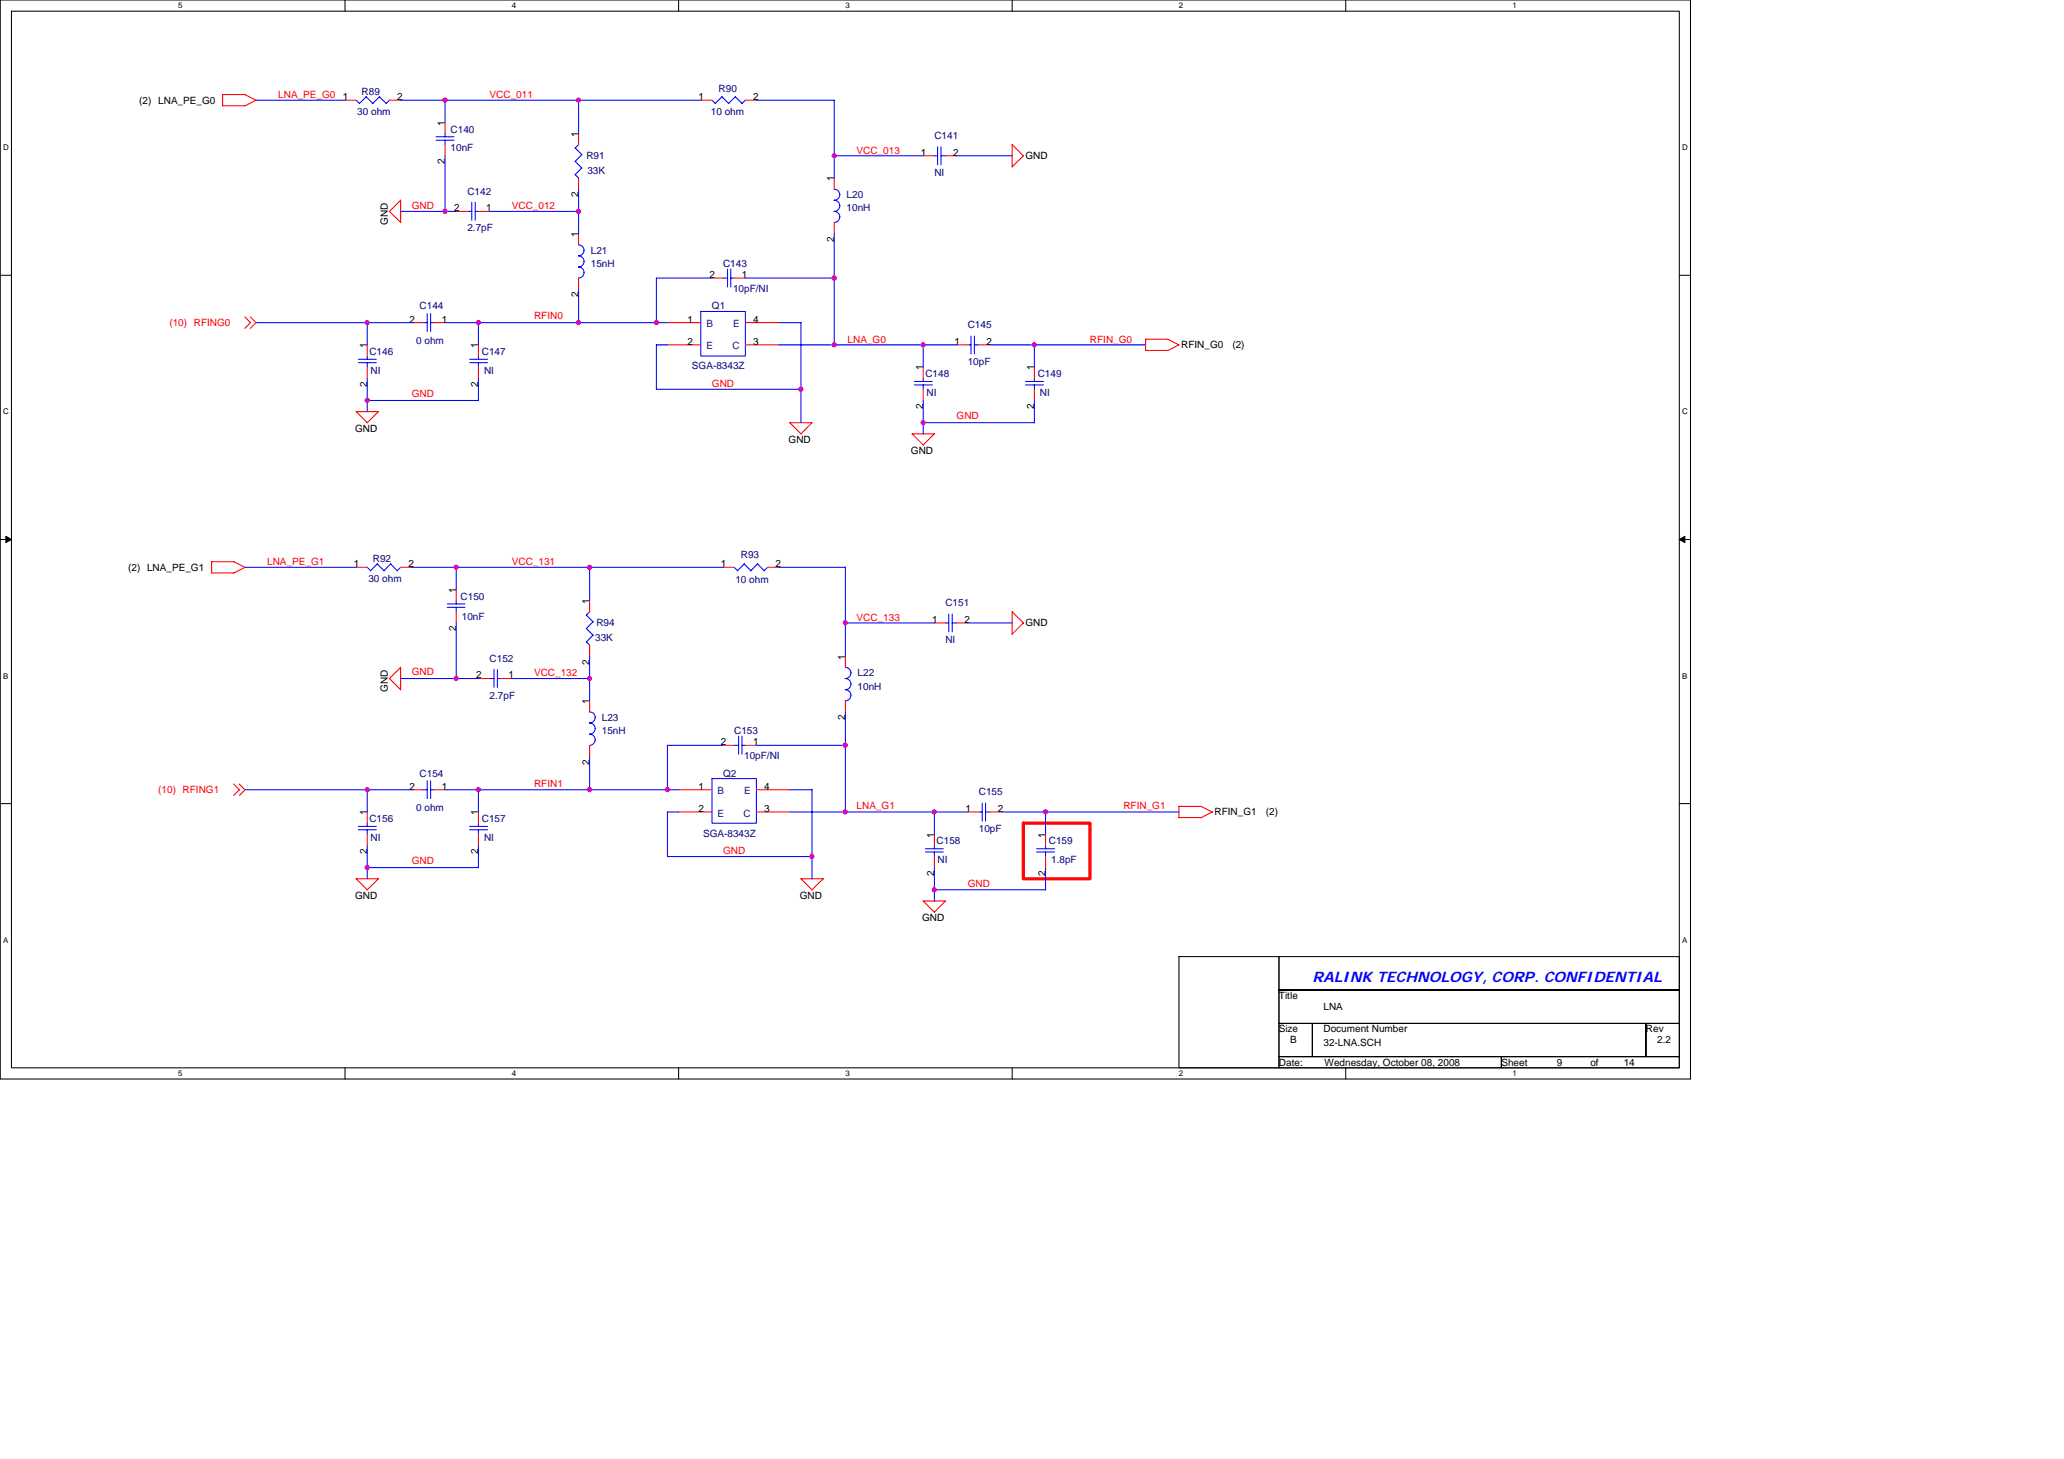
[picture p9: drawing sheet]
<svg xmlns="http://www.w3.org/2000/svg" width="297mm" height="210mm" viewBox="0 0 297 210" stroke-linecap="round" stroke-linejoin="round" font-family="sans-serif">
<path d="M0 0h243.3v155.2h-243.3zM1.6 1.6h240.1v152h-240.1z" fill="none" stroke="#000" stroke-width=".15"/>
<g fill="#fff">
<path d="M25.7 .2h.6v1.2h-.6z"/>
<path d="M25.7 153.8h.6v1.3h-.6z"/>
</g>
<path d="M49.7 0v1.6M49.7 153.6v1.6" fill="none" stroke="#000" stroke-width=".15"/>
<g fill="#fff">
<path d="M73.7 .2h.6v1.2h-.6z"/>
<path d="M73.7 153.8h.6v1.3h-.6z"/>
</g>
<path d="M97.7 0v1.6M97.7 153.6v1.6" fill="none" stroke="#000" stroke-width=".15"/>
<g fill="#fff">
<path d="M121.7 .2h.6v1.2h-.6z"/>
<path d="M121.7 153.8h.6v1.3h-.6z"/>
</g>
<path d="M145.7 0v1.6M145.7 153.6v1.6" fill="none" stroke="#000" stroke-width=".15"/>
<g fill="#fff">
<path d="M169.7 .2h.6v1.2h-.6z"/>
<path d="M169.7 153.8h.6v1.3h-.6z"/>
</g>
<path d="M193.7 0v1.6M193.7 153.6v1.6" fill="none" stroke="#000" stroke-width=".15"/>
<g fill="#fff">
<path d="M217.7 .2h.6v1.2h-.6z"/>
<path d="M217.7 153.8h.6v1.3h-.6z"/>
<path d="M.4 20.6h.8v1.3h-.8z"/>
<path d="M242.1 20.6h.8v1.3h-.8z"/>
<path d="M.4 58.6h.8v1.3h-.8z"/>
<path d="M242.1 58.6h.8v1.3h-.8z"/>
</g>
<path d="M0 39.6h1.6M241.7 39.6h1.6" fill="none" stroke="#000" stroke-width=".15"/>
<g fill="#fff">
<path d="M.4 96.6h.8v1.3h-.8z"/>
<path d="M242.1 96.6h.7v1.3h-.7z"/>
</g>
<path d="M0 77.6h1.6M241.7 77.6h1.6" fill="none" stroke="#000" stroke-width=".15"/>
<path d="M.8 77.2l.8 .4-.8 .5zM241.7 77.6l.8-.4v.9z" fill="#000" stroke="#000" stroke-width=".14"/>
<g fill="#fff">
<path d="M.4 134.6h.8v1.3h-.8z"/>
<path d="M242.1 134.6h.7v1.3h-.7z"/>
</g>
<path d="M0 115.6h1.6M241.7 115.6h1.6M169.7 137.6h14.4v16h-14.4zM184.1 137.6h57.6v4.8h-57.6zM184.1 142.4h57.6v4.8h-57.6zM184.1 147.2h4.8v4.8h-4.8zM184.1 152h32v1.6h-32zM188.9 147.2h48v4.8h-48zM216.1 152h25.6v1.6h-25.6zM236.9 147.2h4.8v4.8h-4.8z" fill="none" stroke="#000" stroke-width=".15"/>
<path d="M147.3 118.4h9.6v8h-9.6z" fill="none" stroke="#f00" stroke-width=".47"/>
<g fill="none" stroke="#f00" stroke-width=".15">
<path d="M32 15.2h3.3M35.3 13.6l1.6 .8M35.3 13.6h-3.3v1.6M36.8 14.4l-1.6 .8M49.7 14.4h1.6M56 14.4h1.7M64 17.6v1.6M83.3 19.2v1.6M100.9 14.4h1.6M107.3 14.4h1.6M56 30.4l1.7 1.6M57.7 28.8v3.2"/>
<path d="M57.7 28.8l-1.7 1.6M64 20.8v1.6M65.7 30.4h1.6M68.9 30.4h1.6M83.3 25.6v1.6M83.3 33.6v1.6M120.1 25.6v1.6M120.1 32v1.6M132.9 22.4h1.6M136.1 22.4h1.6M147.3 22.4l-1.7 1.6M147.3 22.4l-1.6-1.6v3.2"/>
<path d="M35.2 45.6l.8 .8-.8 .8M36 45.6l.8 .8-.8 .8M51.2 59.2l1.6 1.6M51.3 59.2h3.2l-1.7 1.6M52.8 49.6v1.6M52.8 52.8v1.6M59.3 46.4h1.6M62.5 46.4h1.5M68.9 49.6v1.6M68.9 52.8v1.6M83.3 40v1.6M96.1 49.6h4.8"/>
<path d="M96.1 46.4h4.8M102.5 40h1.6M105.7 40h1.6M107.3 49.6h4.8M107.3 46.4h4.8M132.9 52.8v1.6M132.9 56v1.6M137.7 49.6h1.6M140.9 49.6h1.6M148.9 52.8v1.6M148.9 56v1.6M164.9 48.8h3.2"/>
<path d="M164.9 48.8l-.1 1.6h3.3M168.1 48.8l1.6 .8M169.7 49.6l-1.7 .8M116.9 60.8h-3.3l1.7 1.6M116.9 60.8l-1.6 1.6M131.3 62.4l1.6 1.6M131.3 62.4h3.2M134.5 62.4l-1.7 1.6M33.7 80.8l1.6 .8M33.7 80.8h-3.2l-.1 1.6h3.2l1.7-.8M51.3 81.6h1.5M56 97.6l1.7 1.7"/>
<path d="M57.7 96v3.2M57.7 96l-1.7 1.6M57.7 81.6h1.6M65.7 84.8v1.6M65.7 88v1.6M68.9 97.6h1.6M72 97.6h1.7M84.9 86.4v1.6M84.9 92.8v1.6M104.1 81.6h1.6M110.5 81.6h1.6M121.7 94.4v1.6"/>
<path d="M134.5 89.6h1.6M137.7 89.6h1.6M147.3 89.6l-1.7 1.6M147.3 89.6l-1.6-1.6v3.2M33.6 112.8l.9 .8-.9 .8M34.4 112.8l.9 .8-.9 .8M52.8 116.8v1.6M59.3 113.6h1.6M62.5 113.6h1.5M68.9 116.8v1.6M84.9 100.8v1.6M84.9 107.2v1.6"/>
<path d="M97.7 113.6h4.8M97.7 116.8h4.8M104.1 107.2h1.6M107.3 107.2h1.6M108.9 113.6h4.8M108.9 116.8h4.8M121.7 100.8v1.6M139.3 116.8h1.6M142.5 116.8h1.6M169.6 117.6h3.3M169.7 116h3.2l1.6 .8M169.7 116v1.6"/>
<path d="M174.5 116.8l-1.7 .8M51.2 126.4l1.6 1.6M51.3 126.4h3.2l-1.7 1.6M52.8 120v1.6M68.9 120v1.6M115.2 126.4h3.3M115.3 126.4l1.6 1.6M118.5 126.4l-1.6 1.6M132.8 129.6l1.6 1.7 1.7-1.7h-3.2M134.5 120v1.6M134.5 123.2v1.6M150.5 120v1.6"/>
<path d="M150.5 123.2v1.6"/>
</g>
<g fill="none" stroke="#00f" stroke-width=".15">
<path d="M36.8 14.4h12.9M51.3 14.4l.4 .5 1-1 1 1M56.1 14.4l-.5 .5-1-1-.9 1M57.7 14.4h43.2M62.8 19.7h2.5M64 14.4v3.2M64 19.2v.5M83.3 14.4v4.8M103.9 13.9l1 1M103.9 13.9l-.9 1-.5-.5M105.8 13.9l1 1M105.9 13.9l-1 1"/>
<path d="M107.3 14.4l-.5 .5M108.9 14.4h11.2v11.2M57.7 30.4h8M62.8 20.2h2.5M64 20.2v.6M64 22.4v8M67.2 30.4h.7M67.9 29.1v2.6M68.4 29.1v2.6M68.4 30.4h.5M70.5 30.4h12.8M82.8 21.3l1 1"/>
<path d="M82.8 23.2l1 1M82.8 25.1l.5 .5M83.2 35.2a.79 .79 0 0 1 .9 .8 .79 .79 0 0 1-.9 .8 .8 .8 0 0 1 .8 .8 .8 .8 0 0 1-.8 .8 .79 .79 0 0 1 .8 .8 .79 .79 0 0 1-.8 .8M83.3 20.8l-.5 .5M83.3 27.2v6.4M83.7 22.2l-.9 1M83.7 24.2l-.9 .9M104.7 38.7v2.6M105.2 38.7v2.6M120 27.2a.79 .79 0 0 1 .9 .8 .79 .79 0 0 1-.9 .8 .8 .8 0 0 1 .9 .8 .8 .8 0 0 1-.9 .8 .79 .79 0 0 1 .9 .8 .79 .79 0 0 1-.9 .8M120.1 22.4h12.8M120.1 33.6v16"/>
<path d="M134.4 22.4h.5M134.9 21.1v2.6M135.4 22.4h.7M135.4 21.1v2.6M137.7 22.4h8M36.8 46.4h22.5M51.6 51.7h2.6M51.6 52.2h2.6M52.8 46.4v3.2M52.8 51.2v.5M52.8 52.2v.6M52.8 54.4v4.8"/>
<path d="M52.8 57.6h16.1M60.8 46.4h.7M61.5 45.1v2.6M62 45.1v2.6M62 46.4h.5M64 46.4h32.1M67.6 51.7h2.6M67.6 52.2h2.6M68.9 46.4v3.2M68.9 51.2v.5M68.9 52.2v.6M68.9 54.4v3.2"/>
<path d="M83.3 41.6v4.8M96.1 49.6h-1.6v6.4h20.8M100.9 44.8h6.4v6.4h-6.4zM102.5 40h-8v6.4M104 40h.7M105.2 40h.5M107.3 40h12.8M112.1 49.6h25.6M112.1 46.4h3.2v14.4M131.6 54.9h2.6M131.6 55.4h2.6M132.9 49.6v3.2"/>
<path d="M132.9 54.4v.5M132.9 55.4v.6M132.9 57.6v4.8M139.3 49.6h.4M139.7 48.3v2.6M140.2 49.6h.7M140.2 48.3v2.6M142.5 49.6h22.4M147.6 54.9h2.6M147.6 55.4h2.6M148.9 49.6v3.2M148.9 54.4v.5"/>
<path d="M148.9 55.4v.6M148.9 57.6v3.2M132.9 60.8h16M35.3 81.6h16M52.8 81.6l.6 .5M54.3 81.1l1 1M54.3 81.1l-1 1M56.2 81.1l1 1M56.2 81.1l-.9 1M57.7 97.6h11.2M57.7 81.6l-.5 .5M59.3 81.6h44.8"/>
<path d="M64.4 86.9h2.5M64.4 87.4h2.5M65.7 81.6v3.2M65.7 86.4v.5M65.7 87.4v.6M65.7 89.6v8M70.4 97.6h.7M71.1 96.3v2.6M71.6 96.3v2.6M71.6 97.6h.5M73.7 97.6h11.2M84.4 88.5l1 1"/>
<path d="M84.4 90.4l1 1M84.4 92.4l.5 .4M84.9 88l-.5 .5M84.9 81.6v4.8M84.9 94.4v6.4M85.3 89.5l-.9 .9M85.3 91.4l-.9 1M105.7 81.6l.5 .5M107.1 81.1l1 1M107.1 81.1l-1 1M109 81.1l1 1M109 81.1l-.9 1"/>
<path d="M110.5 81.6l-.5 .5M112.1 81.6h9.6v12.8M121.6 96a.8 .8 0 0 1 .9 .8 .8 .8 0 0 1-.9 .8 .8 .8 0 0 1 .9 .8 .8 .8 0 0 1-.9 .8 .79 .79 0 0 1 .9 .8 .79 .79 0 0 1-.9 .8M121.7 89.6h12.8M136 89.6h.5M136.5 88.3v2.6M137 89.6h.7M137 88.3v2.6M139.3 89.6h6.4M35.3 113.6h24M51.6 118.9h2.6M51.6 119.4h2.6"/>
<path d="M52.8 113.6v3.2M52.8 118.4v.5M52.8 119.4v.6M60.8 113.6h.7M61.5 112.3v2.6M62 112.3v2.6M62 113.6h.5M64 113.6h33.7M67.6 118.9h2.6M67.6 119.4h2.6M68.9 113.6v3.2M68.9 118.4v.5"/>
<path d="M68.9 119.4v.6M84.8 102.4a.79 .79 0 0 1 .9 .8 .79 .79 0 0 1-.9 .8 .8 .8 0 0 1 .9 .8 .8 .8 0 0 1-.9 .8 .8 .8 0 0 1 .9 .8 .8 .8 0 0 1-.9 .8M84.9 108.8v4.8M97.7 116.8h-1.6v6.5M102.5 112h6.4v6.4h-6.4zM104.1 107.2h-8v6.4M105.6 107.2h.7M106.3 105.9v2.6M106.8 105.9v2.6M106.8 107.2h.5M108.9 107.2h12.8M113.7 113.6h3.2"/>
<path d="M113.7 116.8h25.6M116.9 113.6v12.8M121.7 102.4v14.4M134.5 116.8v3.2M140.8 116.8h.5M141.3 115.5v2.6M141.8 116.8h.7M141.8 115.5v2.6M144.1 116.8h25.6M150.5 116.8v3.2M52.8 121.6v4.8M52.8 124.8h16.1"/>
<path d="M68.9 121.6v3.2M96.1 123.2h20.8M133.2 122.1h2.6M133.2 122.6h2.6M134.5 121.6v.5M134.5 122.6v.7M134.5 124.8v4.8M134.5 128h16M149.2 122.1h2.6M149.2 122.6h2.6M150.5 121.6v.5M150.5 122.6v.7"/>
<path d="M150.5 124.8v3.2"/>
</g>
<g fill="#f0f" stroke="#f0f" stroke-width=".15">
<circle cx="120.1" cy="49.6" r=".31"/>
<circle cx="96.1" cy="113.6" r=".31"/>
<circle cx="64.1" cy="14.4" r=".31"/>
<circle cx="83.2" cy="30.4" r=".31"/>
<circle cx="121.6" cy="89.6" r=".31"/>
<circle cx="148.8" cy="49.6" r=".31"/>
<circle cx="120.1" cy="40" r=".32"/>
<circle cx="83.2" cy="14.4" r=".31"/>
<circle cx="65.6" cy="81.6" r=".31"/>
<circle cx="84.8" cy="97.6" r=".31"/>
<circle cx="150.5" cy="116.8" r=".31"/>
<circle cx="65.6" cy="97.6" r=".31"/>
<circle cx="64.1" cy="30.4" r=".31"/>
<circle cx="120.1" cy="22.4" r=".31"/>
<circle cx="84.8" cy="81.6" r=".31"/>
<circle cx="94.5" cy="46.4" r=".31"/>
<circle cx="115.2" cy="56" r=".32"/>
<circle cx="121.6" cy="116.8" r=".31"/>
<circle cx="121.6" cy="107.2" r=".32"/>
<circle cx="116.8" cy="123.2" r=".32"/>
<circle cx="52.8" cy="57.6" r=".31"/>
<circle cx="52.8" cy="46.4" r=".31"/>
<circle cx="52.8" cy="113.6" r=".31"/>
<circle cx="52.8" cy="124.8" r=".31"/>
<circle cx="134.5" cy="116.8" r=".31"/>
<circle cx="68.8" cy="46.4" r=".31"/>
<circle cx="83.2" cy="46.4" r=".31"/>
<circle cx="68.8" cy="113.6" r=".31"/>
<circle cx="84.8" cy="113.6" r=".31"/>
<circle cx="134.4" cy="128" r=".32"/>
<circle cx="132.8" cy="60.8" r=".31"/>
<circle cx="132.8" cy="49.6" r=".31"/>
</g>
<text font-size="2.1" fill="#00f" x="188.9" y="141.3">RALINK TECHNOLOGY, CORP. CONFIDENTIAL</text>
<g font-size="1.4">
<text x="20" y="14.9">(2) LNA_PE_G0</text>
<text x="49.3" y="14.4">1</text>
<text x="57.2" y="14.4">2</text>
<text x="100.5" y="14.4">1</text>
<text x="108.4" y="14.4">2</text>
<text x="64" y="23.6" transform="rotate(-90 64 23.6)">2</text>
<text x="64" y="18.1" transform="rotate(-90 64 18.1)">1</text>
<text x="83.2" y="19.7" transform="rotate(-90 83.2 19.7)">1</text>
<text x="132.5" y="22.4">1</text>
<text x="137.2" y="22.4">2</text>
<text x="147.6" y="22.9">GND</text>
<text x="83.2" y="28.4" transform="rotate(-90 83.2 28.4)">2</text>
<text x="120" y="26.1" transform="rotate(-90 120 26.1)">1</text>
<text x="55.8" y="32.3" transform="rotate(-90 55.8 32.3)">GND</text>
<text x="65.3" y="30.4">2</text>
<text x="70" y="30.4">1</text>
<text x="83.2" y="34.1" transform="rotate(-90 83.2 34.1)">1</text>
<text x="120" y="34.8" transform="rotate(-90 120 34.8)">2</text>
<text x="102.1" y="40">2</text>
<text x="106.8" y="40">1</text>
<text x="58.9" y="46.4">2</text>
<text x="63.6" y="46.4">1</text>
<text x="83.2" y="42.8" transform="rotate(-90 83.2 42.8)">2</text>
<text x="98.9" y="46.4">1</text>
<text x="108.4" y="46.4">4</text>
<text x="52.8" y="50.1" transform="rotate(-90 52.8 50.1)">1</text>
<text x="68.8" y="50.1" transform="rotate(-90 68.8 50.1)">1</text>
<text x="98.9" y="49.6">2</text>
<text x="108.4" y="49.6">3</text>
<text x="132.8" y="53.3" transform="rotate(-90 132.8 53.3)">1</text>
<text x="137.3" y="49.6">1</text>
<text x="142" y="49.6">2</text>
<text x="148.8" y="53.3" transform="rotate(-90 148.8 53.3)">1</text>
<text x="170" y="50.1">RFIN_G0</text>
<text x="177.4" y="50.1">(2)</text>
<text x="52.8" y="55.6" transform="rotate(-90 52.8 55.6)">2</text>
<text x="68.8" y="55.6" transform="rotate(-90 68.8 55.6)">2</text>
<text x="132.8" y="58.8" transform="rotate(-90 132.8 58.8)">2</text>
<text x="148.8" y="58.8" transform="rotate(-90 148.8 58.8)">2</text>
<text x="51.1" y="62.1">GND</text>
<text x="113.5" y="63.7">GND</text>
<text x="131.1" y="65.3">GND</text>
<text x="18.5" y="82.1">(2) LNA_PE_G1</text>
<text x="50.9" y="81.6">1</text>
<text x="58.8" y="81.6">2</text>
<text x="103.7" y="81.6">1</text>
<text x="111.6" y="81.6">2</text>
<text x="65.6" y="85.3" transform="rotate(-90 65.6 85.3)">1</text>
<text x="84.8" y="86.9" transform="rotate(-90 84.8 86.9)">1</text>
<text x="134.1" y="89.6">1</text>
<text x="138.8" y="89.6">2</text>
<text x="65.6" y="90.8" transform="rotate(-90 65.6 90.8)">2</text>
<text x="84.8" y="95.6" transform="rotate(-90 84.8 95.6)">2</text>
<text x="121.6" y="94.9" transform="rotate(-90 121.6 94.9)">1</text>
<text x="147.6" y="90.1">GND</text>
<text x="55.8" y="99.5" transform="rotate(-90 55.8 99.5)">GND</text>
<text x="68.5" y="97.6">2</text>
<text x="73.2" y="97.6">1</text>
<text x="84.8" y="101.3" transform="rotate(-90 84.8 101.3)">1</text>
<text x="103.7" y="107.2">2</text>
<text x="108.4" y="107.2">1</text>
<text x="121.6" y="103.6" transform="rotate(-90 121.6 103.6)">2</text>
<text x="58.9" y="113.6">2</text>
<text x="63.6" y="113.6">1</text>
<text x="84.8" y="110" transform="rotate(-90 84.8 110)">2</text>
<text x="100.5" y="113.6">1</text>
<text x="110" y="113.6">4</text>
<text x="52.8" y="117.3" transform="rotate(-90 52.8 117.3)">1</text>
<text x="68.8" y="117.3" transform="rotate(-90 68.8 117.3)">1</text>
<text x="100.5" y="116.8">2</text>
<text x="110" y="116.8">3</text>
<text x="138.9" y="116.8">1</text>
<text x="143.6" y="116.8">2</text>
<text x="174.8" y="117.3">RFIN_G1</text>
<text x="182.2" y="117.3">(2)</text>
<text x="52.8" y="122.8" transform="rotate(-90 52.8 122.8)">2</text>
<text x="68.8" y="122.8" transform="rotate(-90 68.8 122.8)">2</text>
<text x="134.4" y="120.5" transform="rotate(-90 134.4 120.5)">1</text>
<text x="150.4" y="120.5" transform="rotate(-90 150.4 120.5)">1</text>
<text x="51.1" y="129.3">GND</text>
<text x="115.1" y="129.3">GND</text>
<text x="134.4" y="126" transform="rotate(-90 134.4 126)">2</text>
<text x="150.4" y="126" transform="rotate(-90 150.4 126)">2</text>
<text x="132.7" y="132.5">GND</text>
<text x="184.1" y="143.7">Title</text>
<text x="184.1" y="148.5">Size</text>
<text x="190.5" y="148.5">Document Number</text>
<text x="190.5" y="145.3">LNA</text>
<text x="236.9" y="148.5">Rev</text>
<text x="184.1" y="153.3">Date:</text>
<text x="185.7" y="150.1">B</text>
<text x="190.5" y="150.4">32-LNA.SCH</text>
<text x="190.6" y="153.3">Wednesday, October 08, 2008</text>
<text x="216.1" y="153.3">Sheet</text>
<text x="224.1" y="153.3">9</text>
<text x="228.9" y="153.3">of</text>
<text x="233.7" y="153.3">14</text>
<text x="238.5" y="150.1">2.2</text>
</g>
<g font-size="1.4" fill="#f00">
<text x="40" y="14.1">LNA_PE_G0</text>
<text x="70.5" y="14.1">VCC_011</text>
<text x="123.3" y="22.1">VCC_013</text>
<text x="59.3" y="30.1">GND</text>
<text x="73.7" y="30.1">VCC_012</text>
<text x="24.4" y="46.9">(10) RFING0</text>
<text x="76.9" y="46">RFIN0</text>
<text x="122" y="49.3">LNA_G0</text>
<text x="156.9" y="49.3">RFIN_G0</text>
<text x="59.3" y="57.1">GND</text>
<text x="102.5" y="55.7">GND</text>
<text x="137.7" y="60.3">GND</text>
<text x="38.5" y="81.3">LNA_PE_G1</text>
<text x="73.7" y="81.3">VCC_131</text>
<text x="123.3" y="89.3">VCC_133</text>
<text x="59.3" y="97.2">GND</text>
<text x="76.9" y="97.3">VCC_132</text>
<text x="76.9" y="113.2">RFIN1</text>
<text x="22.8" y="114.1">(10) RFING1</text>
<text x="123.3" y="116.4">LNA_G1</text>
<text x="161.7" y="116.4">RFIN_G1</text>
<text x="59.3" y="124.4">GND</text>
<text x="104.1" y="122.9">GND</text>
<text x="139.3" y="127.6">GND</text>
</g>
<g font-size="1.4" fill="#000080">
<text x="51.4" y="16.5">30 ohm</text>
<text x="52" y="13.6">R89</text>
<text x="102.3" y="16.5">10 ohm</text>
<text x="103.4" y="13.3">R90</text>
<text x="64.9" y="19.1">C140</text>
<text x="64.9" y="21.8">10nF</text>
<text x="84.4" y="22.9">R91</text>
<text x="134.5" y="20">C141</text>
<text x="67.3" y="28">C142</text>
<text x="84.5" y="25">33K</text>
<text x="121.8" y="28.5">L20</text>
<text x="134.5" y="25.3">NI</text>
<text x="67.3" y="33.3">2.7pF</text>
<text x="121.8" y="30.4">10nH</text>
<text x="85" y="36.5">L21</text>
<text x="85" y="38.4">15nH</text>
<text x="104.1" y="38.4">C143</text>
<text x="105.5" y="42">10pF/NI</text>
<text x="60.4" y="44.5">C144</text>
<text x="102.5" y="44.5">Q1</text>
<text x="139.3" y="47.2">C145</text>
<text x="53.2" y="51.1">C146</text>
<text x="53.3" y="53.8">NI</text>
<text x="59.9" y="49.5">0 ohm</text>
<text x="69.3" y="51.1">C147</text>
<text x="69.7" y="53.8">NI</text>
<text x="99.6" y="53.1">SGA-8343Z</text>
<text x="139.3" y="52.5">10pF</text>
<text x="133.2" y="54.3">C148</text>
<text x="133.3" y="57">NI</text>
<text x="149.3" y="54.3">C149</text>
<text x="149.7" y="57">NI</text>
<text x="53" y="83.7">30 ohm</text>
<text x="53.7" y="80.8">R92</text>
<text x="105.8" y="83.9">10 ohm</text>
<text x="106.6" y="80.3">R93</text>
<text x="66.3" y="86.3">C150</text>
<text x="66.5" y="89.2">10nF</text>
<text x="136.1" y="87.2">C151</text>
<text x="70.5" y="95.2">C152</text>
<text x="85.7" y="92.2">33K</text>
<text x="85.8" y="90.1">R94</text>
<text x="136.1" y="92.5">NI</text>
<text x="70.5" y="100.5">2.7pF</text>
<text x="123.4" y="97.3">L22</text>
<text x="123.4" y="99.2">10nH</text>
<text x="86.6" y="103.7">L23</text>
<text x="86.6" y="105.6">15nH</text>
<text x="105.7" y="105.6">C153</text>
<text x="60.4" y="111.7">C154</text>
<text x="104.1" y="111.7">Q2</text>
<text x="107.1" y="109.2">10pF/NI</text>
<text x="53.2" y="118.3">C156</text>
<text x="59.9" y="116.7">0 ohm</text>
<text x="69.3" y="118.3">C157</text>
<text x="140.9" y="114.4">C155</text>
<text x="140.9" y="119.7">10pF</text>
<text x="53.3" y="121">NI</text>
<text x="69.7" y="121">NI</text>
<text x="101.2" y="120.4">SGA-8343Z</text>
<text x="134.8" y="121.5">C158</text>
<text x="134.9" y="124.2">NI</text>
<text x="150.9" y="121.5">C159</text>
<text x="151.3" y="124.2">1.8pF</text>
</g>
<g font-size="1.4" fill="#004080">
<text x="101.7" y="47.1">B</text>
<text x="105.5" y="47.1">E</text>
<text x="101.7" y="50.3">E</text>
<text x="105.4" y="50.3">C</text>
<text x="103.3" y="117.5">E</text>
<text x="103.3" y="114.3">B</text>
<text x="107" y="117.5">C</text>
<text x="107.1" y="114.3">E</text>
</g>
<g font-size="1.1">
<text x="25.7" y="1.2">5</text>
<text x="73.7" y="1.2">4</text>
<text x="121.7" y="1.2">3</text>
<text x="169.7" y="1.2">2</text>
<text x="217.7" y="1.2">1</text>
<text x=".4" y="21.6">D</text>
<text x="242.1" y="21.6">D</text>
<text x=".4" y="59.6">C</text>
<text x="242.1" y="59.6">C</text>
<text x=".4" y="97.6">B</text>
<text x="242.1" y="97.6">B</text>
<text x=".4" y="135.6">A</text>
<text x="242.1" y="135.6">A</text>
<text x="25.7" y="154.8">5</text>
<text x="73.7" y="154.8">4</text>
<text x="121.7" y="154.8">3</text>
<text x="169.7" y="154.8">2</text>
<text x="217.7" y="154.8">1</text>
</g>
</svg>
